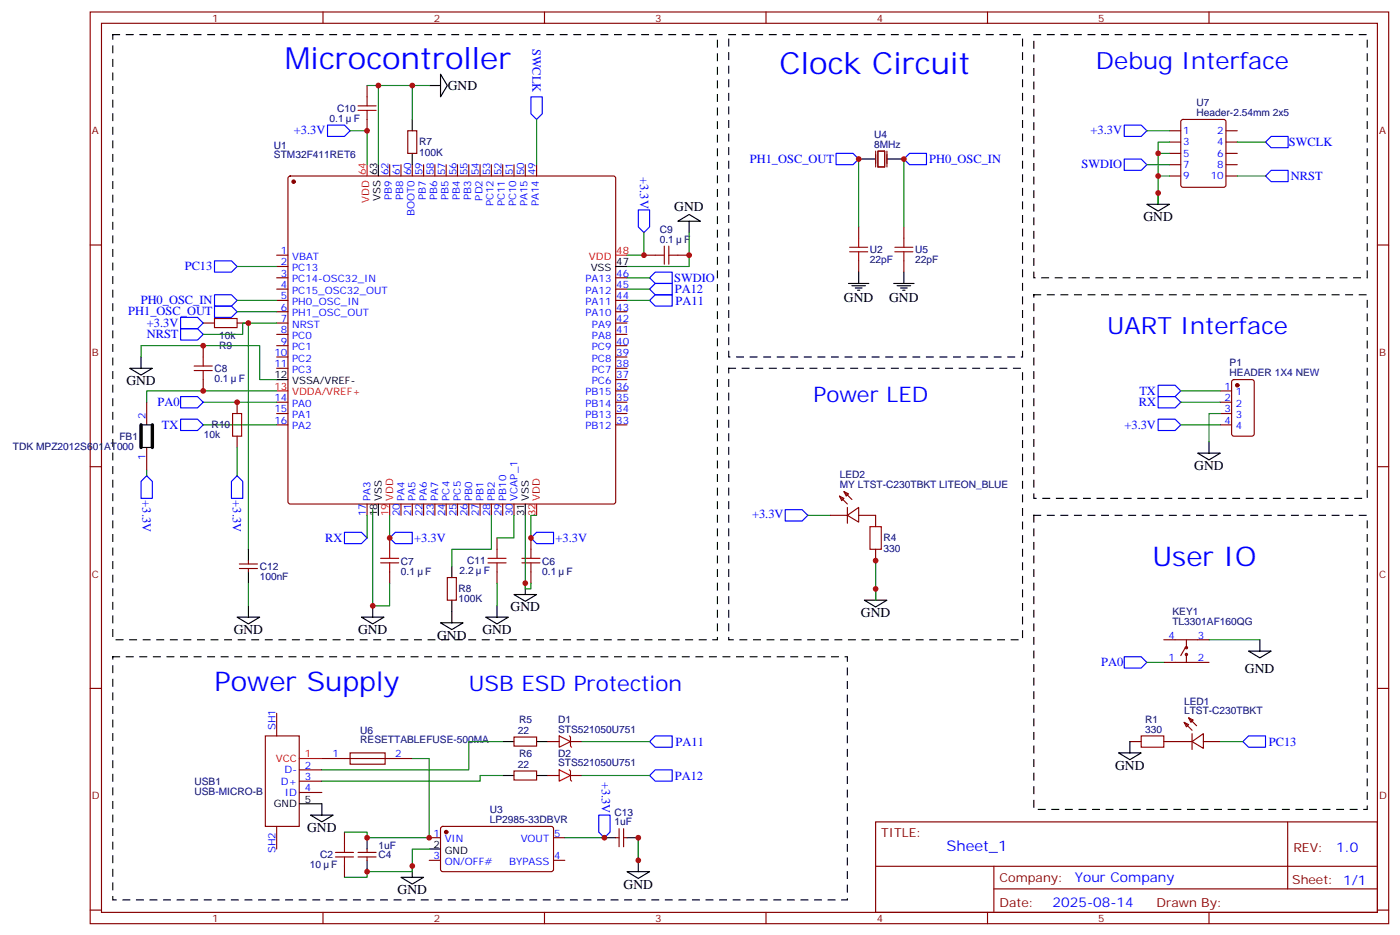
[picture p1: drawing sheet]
<svg xmlns="http://www.w3.org/2000/svg" width="437mm" height="292mm" viewBox="0 0 437 292" stroke-linecap="round" stroke-linejoin="round" font-family="sans-serif">
<g fill="none" stroke="#870000" stroke-width=".35">
<path d="M28.2 3.7h405.3v284.4h-405.3zM31.7 7.3h398.3v277.3h-398.3zM100.8 3.7v3.6M170 3.7v3.6M239.1 3.7v3.6M308.3 3.7v3.6M377.4 3.7v3.6M114.6 26.7v3.5M114.6 37.3v3.5M368.8 37.5l.5-.2h12.7l.6 .4 .1 20-.5 .7h-12.9l-.7-.4v-20zM90.1 55.1l.5-.2h100.9l.5 .2 .2 .5v100.9l-.2 .5-.5 .2h-100.9l-.5-.2-.2-.5v-100.9zM121.6 51.4v3.5"/>
<path d="M125.2 51.4v3.5M127.3 40.8h2.8v7h-2.8zM128.7 51.4v3.5M132.2 51.4v3.5M135.7 51.4v3.5M139.3 51.4v3.5M142.8 51.4v3.5M146.3 51.4v3.5M149.9 51.4v3.5M153.4 51.4v3.5M156.9 51.4v3.5M160.4 51.4v3.5"/>
<path d="M164 51.4v3.5M167.5 51.4v3.5M365.1 54.9h3.5M365.1 51.4h3.5M365.1 47.8h3.5M365.1 44.3h3.5M365.1 40.8h3.5M382.7 54.9h3.5M382.7 51.4h3.5M382.7 47.8h3.5M382.7 44.3h3.5M382.7 40.8h3.5"/>
<path d="M28.2 76.4h3.5M86.4 79.6h3.5M201 79.6h3.5M211.6 79.6h3.5M268 70.8v3.5M282.2 70.8v3.5M430 76.4h3.5M86.4 83.1h3.5M86.4 86.6h3.5M86.4 90.2h3.5M86.4 93.7h3.5M86.4 97.2h3.5"/>
<path d="M192.2 86.6h3.5M192.2 90.2h3.5M192.2 93.7h3.5M192.2 97.2h3.5M268 81.4v3.5M282.2 81.4v3.5M63.4 100.8h3.6M63.4 107.8v3.5M63.4 118.4v3.5M74 100.8h3.5M86.4 100.8h3.5M86.4 104.3h3.5"/>
<path d="M86.4 107.8h3.5M86.4 111.3h3.5M86.4 114.9h3.5M192.2 100.8h3.5M192.2 104.3h3.5M192.2 107.8h3.5M192.2 111.3h3.5M192.2 114.9h3.5M192.2 118.4h3.5M384.7 118.6l.5-.2h5.6l.7 .4v16.5l-.4 .7h-5.9l-.7-.4v-16.5zM45.8 125.4v7.1M45.8 139.6v7"/>
<path d="M74 125.4v3.6M74 136v3.6M86.4 125.4h3.5M86.4 129h3.5M86.4 132.5h3.5M192.2 125.4h3.5M192.2 129h3.5M192.2 132.5h3.5M192.2 121.9h3.5M380.9 125.4h3.6M380.9 129h3.6M380.9 132.5h3.6"/>
<path d="M380.9 121.9h3.6M28.2 145.6h3.5M114.6 157.2v3.5M125.2 157.2v3.5M128.7 157.2v3.5M132.2 157.2v3.5M135.7 157.2v3.5M139.3 157.2v3.5M142.8 157.2v3.5M146.3 157.2v3.5M149.9 157.2v3.5M153.4 157.2v3.5"/>
<path d="M156.9 157.2v3.5M160.4 157.2v3.5M262 154.7l1.5 .7-.8 .7zM262 154.7l2.5 2.5M263.5 153.3l1.4 .7-.7 .7zM263.5 153.3l2.4 2.5M264.5 158.3v4.9M430 145.6h3.5M74.7 175.9h5.7M74.7 177.3h5.7M77.5 174.8v1.1M77.5 177.3v1.1"/>
<path d="M121.6 167.8v3.5M121.6 178.4v3.5M155.2 167.8v3.5M155.2 178.4v3.5M165.7 167.8v3.5M165.7 178.4v3.5M259.2 160.7h5.3M264.5 160.7l3.5-2.4v4.5zM268 160.7h5.3v3.6M273.3 171.3v3.5M139.6 180.1h2.9v7.1h-2.9zM363.3 199.5h14.1"/>
<path d="M370.3 199.5v2.5M28.2 214.7h3.5M363.3 206.6h14.1M370 202l-1.4 2.5M370.3 204.1v2.5M430 214.7h3.5M82.8 229.5h10.6v28.2h-10.6zM86.4 222.5v7M100.5 236.6h28.2M109.3 234.8h10.9v3.5h-10.9zM160.4 229.9h7.1v2.8h-7.1zM171 231.3h3.6"/>
<path d="M178.1 231.3h3.5M352.7 231.3h3.5M363.3 231.3h8.8M369.6 225.3l1.5 .7-.8 .7zM369.6 225.3l2.5 2.5M371.1 223.9l1.4 .7-.7 .7zM371.1 223.9l2.4 2.4M372.1 231.3l3.5-2.5v4.6zM372.1 228.8v5M375.6 231.3h5.3M86.4 257.7v7.1M93.4 240.1h7.1"/>
<path d="M93.4 243.6h7.1M93.4 247.2h7.1M107.5 259.5v3.5M137.7 257.9l.5-.2 34.2 .1 .4 .6-.1 13-.6 .5-34.2-.1-.4-.7v-12.7zM160.4 240.5h7.1v2.8h-7.1zM171 241.9h3.6M178.1 241.9h3.5M193.3 258.4v5.7M194.7 258.4v5.7M273.3 256.3h156.7v28.3h-156.7zM402 256.4v20.8M107.5 270.1v3.5"/>
<path d="M111.8 267.3h5.6M111.8 265.9h5.6M114.6 264.8v1.1M114.6 267.3v1M134 261.3h3.5M134 268.3h3.5M172.8 261.3h3.5M172.8 268.3h3.5M192.2 261.3h1.1M194.7 261.3h1M273.4 270.2h156.4M310.2 277.2h119.6"/>
<path d="M310.2 270.2v14.1M28.2 283.8h3.5M100.8 284.6v3.5M170 284.6v3.5M239.1 284.6v3.5M308.3 284.6v3.5M377.4 284.6v3.5M430 283.8h3.5"/>
<circle cx="370.3" cy="202" r=".35"/>
<circle cx="370.3" cy="204.1" r=".35"/>
</g>
<path d="M35.2 10.8h188.7v188.7h-188.7zM227.5 10.8h91.7v100.5h-91.7zM322.7 10.8h104.1v75.8h-104.1zM322.7 91.9h104.1v63.5h-104.1zM227.5 114.9h91.7v84.6h-91.7zM322.7 160.7h104.1v91.7h-104.1zM35.2 204.8h229.3v75.9h-229.3z" fill="none" stroke="#000" stroke-width=".35" stroke-dasharray="2.1 2.1"/>
<g fill="#870000" stroke="#870000" stroke-width=".35">
<circle cx="91.7" cy="56.7" r=".53"/>
<circle cx="139.3" cy="259.5" r=".53"/>
<circle cx="386.2" cy="120.2" r=".53"/>
</g>
<g fill="none" stroke="#000" stroke-width=".35">
<path d="M128.7 37.3v3.5M134 26.7h3.5M137.5 23.1l2.1 3.6-2.1 3.5zM118.1 51.4v3.5M128.7 47.8v3.6M268 49.6h5.3M276.9 49.6h5.3M211.6 69l3.5-2.1 3.6 2.1zM215.1 69v3.5M358 63.7h7.1l-3.6 2.1zM361.5 60.2v3.5M192.2 83.1h3.5"/>
<path d="M264.9 88.4h6.3M265.9 89.1h4.3M267 89.8h2.1M267.7 90.5h.7M268 84.9v3.5M279 88.4h6.3M280 89.1h4.3M281.1 89.8h2.1M281.8 90.5h.7M282.2 84.9v3.5M40.5 114.9h7.1l-3.6 2.1zM44 111.3v3.6"/>
<path d="M86.4 118.4h3.5M44 139.6h3.6M44 132.5h3.6M377.4 137.8v3.5M118.1 157.2v3.5M164 157.2v3.5M373.9 141.3h7l-3.5 2.1zM77.5 171.3v3.5M77.5 178.4v3.5M141 176.6v3.5M74 192.5h7.1l-3.6 2.1zM77.5 188.9v3.6"/>
<path d="M112.8 192.5h7.1l-3.6 2.1zM116.3 188.9v3.6M137.5 194.2h7.1l-3.6 2.2zM141 187.2v7M151.6 192.5h7.1l-3.5 2.1zM155.2 188.9v3.6M160.4 185.4h7.1l-3.5 2.1zM164 181.9v3.5M269.8 187.2h7.1l-3.6 2.1zM273.3 183.7v3.5M393.3 199.5v3.6M389.7 203.1h7.1l-3.5 2.1z"/>
<path d="M156.9 231.3h3.5M167.5 231.3h3.5M349.2 234.8h7l-3.5 2.1zM352.7 231.3v3.5M93.4 250.7h7.1v3.5M96.9 254.2h7.1l-3.5 2.1zM156.9 241.9h3.5M167.5 241.9h3.5M114.6 261.3v3.5M114.6 268.3v3.6M125.2 273.6h7l-3.5 2.1zM128.7 270.1v3.5"/>
<path d="M134 264.8h3.5M188.7 261.3h3.5M195.7 271.9h7.1l-3.6 2.1zM195.7 261.3h3.5M199.2 268.3v3.6"/>
</g>
<path d="M114.6 51.4v3.5M192.2 79.6h3.5M86.4 121.9h3.5M121.6 157.2v3.5M167.5 157.2v3.5M93.4 236.6h7.1" fill="none" stroke="#f00" stroke-width=".35"/>
<path d="M273.3 47.1v5M274 47.1h2.2v5h-2.2zM276.9 47.1v5" fill="none" stroke="#871200" stroke-width=".35"/>
<g fill="none" stroke="#a10000" stroke-width=".35">
<path d="M111.8 33h5.6M111.8 34.4h5.6M114.6 30.2v2.8M114.6 34.4v2.9M204.5 79.6h2.9M207.4 76.8v5.6M208.8 76.8v5.6M208.8 79.6h2.8M265.2 77.1h5.7M265.2 78.5h5.7M268 74.3v2.8M268 78.5v2.9"/>
<path d="M279.3 77.1h5.7M279.3 78.5h5.7M282.2 74.3v2.8M282.2 78.5v2.9M67 99.3h7v2.9h-7zM60.6 114.2h5.7M60.6 115.6h5.7M63.4 111.3v2.9M63.4 115.6v2.8M72.6 129h2.8v7h-2.8zM118.8 174.1h5.7M118.8 175.5h5.7"/>
<path d="M121.6 171.3v2.8M121.6 175.5v2.9M152.3 174.1h5.7M152.3 175.5h5.7M155.2 171.3v2.8M155.2 175.5v2.9M162.9 174.1h5.7M162.9 175.5h5.7M165.7 171.3v2.8M165.7 175.5v2.9M271.6 164.3h3.5v7h-3.5zM356.2 229.5h7.1v3.5h-7.1z"/>
<path d="M104.7 267.3h5.6M104.7 265.9h5.6M107.5 263v2.9M107.5 267.3v2.8"/>
</g>
<path d="M44 132.5v7.1M47.6 132.5v7.1" fill="none" stroke="#000" stroke-width="1.1"/>
<path d="M174.6 229.5l3.5 1.8-3.5 1.7zM177.7 229.5l.4 .4v2.8l.3 .3M174.6 240.1l3.5 1.8-3.5 1.7zM177.7 240.1l.4 .4v2.8l.3 .3" fill="none" stroke="#ab0000" stroke-width=".35"/>
<g fill="none" stroke="#00f" stroke-width=".35">
<path d="M102.2 39h5.3l1.8 1.8-1.8 1.7h-5.3zM165.7 30.2h3.6v5.3l-1.8 1.8-1.8-1.8zM350.9 39h5.3l1.8 1.8-1.8 1.7h-5.3zM261 47.8h5.3l1.7 1.8-1.7 1.8h-5.3zM283.9 47.8h5.3v3.6h-5.3l-1.7-1.8zM350.9 49.6h5.3l1.8 1.8-1.8 1.7h-5.3zM395 44.3l1.8-1.8h5.3v3.6h-5.3zM395 54.9l1.8-1.8h5.3v3.6h-5.3zM199.2 65.5h3.6v5.3l-1.8 1.7-1.8-1.7zM56.4 99h5.3l1.7 1.8-1.7 1.7h-5.3zM67 91.9h5.2l1.8 1.8-1.8 1.8h-5.2zM67 95.5h5.2l1.8 1.7-1.8 1.8h-5.2z"/>
<path d="M67 81.4h5.2l1.8 1.7-1.8 1.8h-5.2zM202.8 86.6l1.7-1.7h5.3v3.5h-5.3zM202.8 90.2l1.7-1.8h5.3v3.5h-5.3zM204.5 91.9h5.3v3.6h-5.3l-1.7-1.8zM56.4 102.5h5.3l1.7 1.8-1.7 1.7h-5.3zM56.4 130.7h5.3l1.7 1.8-1.7 1.8h-5.3zM56.4 123.7h5.3l1.7 1.7-1.7 1.8h-5.3zM361.5 120.2h5.3l1.8 1.7-1.8 1.8h-5.3zM361.5 123.7h5.3l1.8 1.7-1.8 1.8h-5.3zM361.5 130.7h5.3l1.8 1.8-1.8 1.8h-5.3zM45.8 148.4l1.8 1.7v5.3h-3.6v-5.3zM74 148.4l1.8 1.7v5.3h-3.6v-5.3z"/>
<path d="M245.1 159h5.3l1.8 1.7-1.8 1.8h-5.3zM107.5 166h5.3l1.8 1.8-1.8 1.7h-5.3zM121.6 167.8l1.8-1.8h5.3v3.5h-5.3zM165.7 167.8l1.8-1.8h5.3v3.5h-5.3zM350.9 204.8h5.3l1.8 1.8-1.8 1.8h-5.3zM202.8 231.3l1.7-1.8h5.3v3.5h-5.3zM388 231.3l1.7-1.8h5.3v3.5h-5.3zM186.9 254.2h3.5v5.3l-1.7 1.8-1.8-1.8zM202.8 241.9l1.7-1.8h5.3v3.5h-5.3z"/>
</g>
<g fill="none" stroke="#008700" stroke-width=".35">
<path d="M114.6 26.7h3.5M128.7 26.7v10.6M134 26.7h-15.9v24.7M167.5 37.3v14.1M109.3 40.8h5.3v10.6M268 49.6v21.2M282.2 49.6v21.2M358 51.4h7.1M358 40.8h7.1M361.5 54.9h3.6M361.5 47.8h3.6M365.1 44.3h-3.6v19.4"/>
<path d="M386.2 44.3h8.8M386.2 54.9h8.8M201 72.5v7.1h-5.3M215.1 72.5v10.6h-19.4M74 97.2h12.4M74 93.7h12.4M74 83.1h12.4M195.7 93.7h7.1M195.7 86.6h7.1M195.7 90.2h7.1M44 111.3v-3.5h37.1v10.6h5.3M77.5 100.8h-1.7v3.5h-12.4"/>
<path d="M86.4 100.8h-8.9v70.5M63.4 125.4h23M63.4 132.5h23M74 139.6v8.8M86.4 121.9h-40.6v3.5M368.6 121.9h12.3M368.6 125.4h12.3M368.6 132.5h12.3M380.9 129h-3.5v8.8M45.8 146.6v1.8M116.3 159v29.9h5.3v-7M114.6 160.7v7.1"/>
<path d="M121.6 160.7v7.1M153.4 160.7v10.6h-12.4v5.3M160.4 160.7v7.1h-5.2M164 160.7v23h1.7v-1.8M167.5 160.7h-1.8v7.1M252.2 160.7h7M273.3 174.8v12.4M77.5 181.9v7M155.2 181.9v7M377.4 199.5h15.9M358 206.6h5.3M128.7 236.6h5.3v24.7h-19.4v-1.8h-7.1"/>
<path d="M156.9 231.3h-10.6v8.8h-45.8M181.6 231.3h21.2M380.9 231.3h7.1M156.9 241.9h-7v1.7h-49.4M181.6 241.9h21.2M134 264.8h-5.3v7.1h-14.1v1.7h-7.1M176.3 261.3h12.4M199.2 261.3v7"/>
</g>
<g fill="#c00">
<circle cx="268" cy="49.6" r=".88"/>
<circle cx="282.2" cy="49.6" r=".88"/>
<circle cx="165.7" cy="167.8" r=".88"/>
<circle cx="201" cy="79.6" r=".88"/>
<circle cx="215.1" cy="79.6" r=".88"/>
<circle cx="77.5" cy="100.8" r=".88"/>
<circle cx="361.5" cy="47.8" r=".88"/>
<circle cx="361.5" cy="54.9" r=".88"/>
<circle cx="116.3" cy="188.9" r=".88"/>
<circle cx="114.6" cy="261.3" r=".88"/>
<circle cx="114.6" cy="271.9" r=".88"/>
<circle cx="134" cy="261.3" r=".88"/>
<circle cx="199.2" cy="261.3" r=".88"/>
<circle cx="188.7" cy="261.3" r=".88"/>
<circle cx="63.4" cy="121.9" r=".88"/>
<circle cx="63.4" cy="107.8" r=".88"/>
<circle cx="199.2" cy="268.3" r=".88"/>
<circle cx="128.7" cy="270.1" r=".88"/>
<circle cx="361.5" cy="60.2" r=".88"/>
<circle cx="118.1" cy="26.7" r=".88"/>
<circle cx="114.6" cy="40.8" r=".88"/>
<circle cx="128.7" cy="26.7" r=".88"/>
<circle cx="121.6" cy="167.8" r=".88"/>
<circle cx="74" cy="125.4" r=".88"/>
<circle cx="164" cy="181.9" r=".88"/>
<circle cx="273.3" cy="183.7" r=".88"/>
<circle cx="273.3" cy="174.8" r=".88"/>
</g>
<g font-size="9.5" fill="#00f">
<text x="88.9" y="21.4">Microcontroller</text>
<text x="243.3" y="23.1">Clock Circuit</text>
</g>
<g font-size="8.5" fill="#00f">
<text x="359.8" y="176.6">User IO</text>
<text x="67" y="215.4">Power Supply</text>
</g>
<g font-size="7.4" fill="#00f">
<text x="342.1" y="21.4">Debug Interface</text>
<text x="345.7" y="104.3">UART Interface</text>
</g>
<g font-size="6.7" fill="#00f">
<text x="253.9" y="125.4">Power LED</text>
<text x="146.3" y="215.4">USB ESD Protection</text>
</g>
<text font-size="4.6" fill="#00f" x="295.4" y="265.4">Sheet_1</text>
<g font-size="4.2">
<text x="139.8" y="28.1">GND</text>
<text x="210.5" y="65.7">GND</text>
<text x="356.9" y="69">GND</text>
<text x="263.5" y="94.1">GND</text>
<text x="277.6" y="94.1">GND</text>
<text x="39.4" y="120.2">GND</text>
<text x="372.8" y="146.6">GND</text>
<text x="159.4" y="190.7">GND</text>
<text x="73" y="197.8">GND</text>
<text x="111.8" y="197.8">GND</text>
<text x="150.6" y="197.8">GND</text>
<text x="268.7" y="192.5">GND</text>
<text x="136.5" y="199.5">GND</text>
<text x="388.6" y="209.8">GND</text>
<text x="348.1" y="240.1">GND</text>
<text x="95.9" y="259.5">GND</text>
<text x="124.1" y="278.9">GND</text>
<text x="194.7" y="277.1">GND</text>
</g>
<g font-size="4.2" fill="#00f">
<text x="417.1" y="265.6">1.0</text>
<text x="335.5" y="275.2">Your Company</text>
<text x="328.6" y="283">2025-08-14</text>
</g>
<g font-size="3.9" fill="#00f">
<text x="166.3" y="15.2" transform="rotate(90 166.3 15.2)">SWCLK</text>
<text x="91.7" y="41.9">+3.3V</text>
<text x="340.4" y="41.9">+3.3V</text>
<text x="402.3" y="45.6">SWCLK</text>
<text x="234.1" y="50.8">PH1_OSC_OUT</text>
<text x="290.1" y="50.8">PH0_OSC_IN</text>
<text x="337.6" y="52.5">SWDIO</text>
<text x="199.8" y="55.2" transform="rotate(90 199.8 55.2)">+3.3V</text>
<text x="403" y="56.2">NRST</text>
<text x="57.7" y="84.3">PC13</text>
<text x="210.4" y="87.9">SWDIO</text>
<text x="43.9" y="94.9">PH0_OSC_IN</text>
<text x="210.7" y="91.5">PA12</text>
<text x="210.9" y="95">PA11</text>
<text x="40.1" y="98.4">PH1_OSC_OUT</text>
<text x="45.9" y="101.9">+3.3V</text>
<text x="45.8" y="105.4">NRST</text>
<text x="355.7" y="123.1">TX</text>
<text x="49.2" y="126.6">PA0</text>
<text x="355.5" y="126.6">RX</text>
<text x="50.5" y="133.7">TX</text>
<text x="351" y="133.7">+3.3V</text>
<text x="44.5" y="156" transform="rotate(90 44.5 156)">+3.3V</text>
<text x="72.7" y="156" transform="rotate(90 72.7 156)">+3.3V</text>
<text x="234.8" y="161.5">+3.3V</text>
<text x="101.5" y="168.9">RX</text>
<text x="129.3" y="169.1">+3.3V</text>
<text x="173.4" y="169.1">+3.3V</text>
<text x="343.8" y="207.8">PA0</text>
<text x="210.9" y="232.6">PA11</text>
<text x="396.1" y="232.6">PC13</text>
<text x="187.9" y="243.9" transform="rotate(90 187.9 243.9)">+3.3V</text>
<text x="210.7" y="243.2">PA12</text>
</g>
<g font-size="3.9" fill="#800">
<text x="275.1" y="260.9">TITLE:</text>
<text x="403.7" y="265.6">REV:</text>
<text x="312" y="275.1">Company:</text>
<text x="403.4" y="275.7">Sheet: 1/1</text>
<text x="312" y="282.8">Date:</text>
<text x="361" y="282.9">Drawn By:</text>
</g>
<g font-size="3.2" fill="#800">
<text x="66.3" y="6.7">1</text>
<text x="135.4" y="6.7">2</text>
<text x="204.5" y="6.7">3</text>
<text x="273.7" y="6.7">4</text>
<text x="342.8" y="6.7">5</text>
<text x="28.7" y="41.8">A</text>
<text x="430.5" y="41.8">A</text>
<text x="28.7" y="111">B</text>
<text x="430.5" y="111">B</text>
<text x="28.7" y="180.1">C</text>
<text x="430.5" y="180.1">C</text>
<text x="28.7" y="249.3">D</text>
<text x="430.5" y="249.3">D</text>
<text x="66.3" y="287.5">1</text>
<text x="135.4" y="287.5">2</text>
<text x="204.5" y="287.5">3</text>
<text x="273.7" y="287.5">4</text>
<text x="342.8" y="287.5">5</text>
</g>
<g font-size="3.2" fill="#000080">
<text x="105.2" y="34.8">C10</text>
<text x="373.5" y="33">U7</text>
<text x="102.9" y="38">0.1</text>
<text x="110.5" y="38">F</text>
<text x="373.5" y="36.2">Header-2.54mm 2x5</text>
<text x="85.5" y="46.4">U1</text>
<text x="130.8" y="45.4">R7</text>
<text x="272.8" y="46.1">8MHz</text>
<text x="272.8" y="43.1">U4</text>
<text x="85.5" y="49.4">STM32F411RET6</text>
<text x="130.8" y="48.5">100K</text>
<text x="206" y="75.7">0.1</text>
<text x="206" y="72.5">C9</text>
<text x="213.6" y="75.7">F</text>
<text x="271.6" y="82.1">22pF</text>
<text x="271.6" y="78.9">U2</text>
<text x="285.7" y="82.1">22pF</text>
<text x="285.7" y="78.9">U5</text>
<text x="68.4" y="105.7">10k</text>
<text x="68.4" y="108.9">R9</text>
<text x="67" y="119.1">0.1</text>
<text x="67" y="115.9">C8</text>
<text x="74.5" y="119.1">F</text>
<text x="383.8" y="117.2">HEADER 1X4 NEW</text>
<text x="383.8" y="114.3">P1</text>
<text x="37.3" y="137.1">FB1</text>
<text x="63.6" y="136.7">10k</text>
<text x="66.1" y="133.6">R10</text>
<text x="4.1" y="140.3">TDK MPZ2012S601AT000</text>
<text x="262.2" y="149.1">LED2</text>
<text x="262.2" y="152.3">MY LTST-C230TBKT LITEON_BLUE</text>
<text x="275.8" y="172">330</text>
<text x="275.8" y="168.8">R4</text>
<text x="81.1" y="177.7">C12</text>
<text x="125.2" y="179.2">0.1</text>
<text x="125.2" y="176.2">C7</text>
<text x="132.8" y="179.2">F</text>
<text x="143.4" y="179.1">2.2</text>
<text x="145.8" y="175.9">C11</text>
<text x="151" y="179.1">F</text>
<text x="169.3" y="179.2">0.1</text>
<text x="169.3" y="176.2">C6</text>
<text x="176.9" y="179.2">F</text>
<text x="81.1" y="180.8">100nF</text>
<text x="143.2" y="184.7">R8</text>
<text x="143.2" y="187.9">100K</text>
<text x="366" y="191.9">KEY1</text>
<text x="366" y="194.9">TL3301AF160QG</text>
<text x="369.6" y="219.8">LED1</text>
<text x="162" y="225.6">R5</text>
<text x="174.2" y="225.5">D1</text>
<text x="357.5" y="225.5">R1</text>
<text x="369.6" y="222.8">LTST-C230TBKT</text>
<text x="112.5" y="231.9">RESETTABLEFUSE-500MA</text>
<text x="112.5" y="228.9">U6</text>
<text x="161.6" y="228.8">22</text>
<text x="174.2" y="228.5">STS521050U751</text>
<text x="357.5" y="228.5">330</text>
<text x="161.6" y="239.4">22</text>
<text x="162" y="236.2">R6</text>
<text x="174.2" y="239">STS521050U751</text>
<text x="174.2" y="236.1">D2</text>
<text x="60.7" y="244.7">USB1</text>
<text x="60.7" y="247.9">USB-MICRO-B</text>
<text x="152.9" y="256.6">LP2985-33DBVR</text>
<text x="152.9" y="253.6">U3</text>
<text x="191.8" y="257.4">1uF</text>
<text x="191.8" y="254.4">C13</text>
<text x="99.9" y="267.6">C2</text>
<text x="118.1" y="264.8">1uF</text>
<text x="118.1" y="267.6">C4</text>
<text x="96.7" y="270.8">10</text>
<text x="103.4" y="270.8">F</text>
</g>
<g font-size="3.2" fill="#00f">
<text x="369.3" y="41.8">1</text>
<text x="380" y="41.8">2</text>
<text x="369.3" y="45.4">3</text>
<text x="380" y="45.4">4</text>
<text x="369.3" y="52.4">7</text>
<text x="369.3" y="48.9">5</text>
<text x="380" y="52.4">8</text>
<text x="380" y="48.9">6</text>
<text x="121.3" y="54.7" transform="rotate(-90 121.3 54.7)">62</text>
<text x="124.8" y="54.7" transform="rotate(-90 124.8 54.7)">61</text>
<text x="128.3" y="54.7" transform="rotate(-90 128.3 54.7)">60</text>
<text x="131.9" y="54.7" transform="rotate(-90 131.9 54.7)">59</text>
<text x="135.4" y="54.7" transform="rotate(-90 135.4 54.7)">58</text>
<text x="138.9" y="54.7" transform="rotate(-90 138.9 54.7)">57</text>
<text x="142.5" y="54.7" transform="rotate(-90 142.5 54.7)">56</text>
<text x="146" y="54.7" transform="rotate(-90 146 54.7)">55</text>
<text x="149.5" y="54.7" transform="rotate(-90 149.5 54.7)">54</text>
<text x="153" y="54.7" transform="rotate(-90 153 54.7)">53</text>
<text x="156.6" y="54.7" transform="rotate(-90 156.6 54.7)">52</text>
<text x="160.1" y="54.7" transform="rotate(-90 160.1 54.7)">51</text>
<text x="163.6" y="54.7" transform="rotate(-90 163.6 54.7)">50</text>
<text x="167.1" y="54.7" transform="rotate(-90 167.1 54.7)">49</text>
<text x="369.3" y="56">9</text>
<text x="378" y="56">10</text>
<text x="122.3" y="62.3" transform="rotate(-90 122.3 62.3)">PB9</text>
<text x="125.9" y="62.3" transform="rotate(-90 125.9 62.3)">PB8</text>
<text x="132.9" y="62.3" transform="rotate(-90 132.9 62.3)">PB7</text>
<text x="136.5" y="62.3" transform="rotate(-90 136.5 62.3)">PB6</text>
<text x="140" y="62.3" transform="rotate(-90 140 62.3)">PB5</text>
<text x="143.5" y="62.3" transform="rotate(-90 143.5 62.3)">PB4</text>
<text x="147" y="62.3" transform="rotate(-90 147 62.3)">PB3</text>
<text x="150.6" y="62.6" transform="rotate(-90 150.6 62.6)">PD2</text>
<text x="154.1" y="64.4" transform="rotate(-90 154.1 64.4)">PC12</text>
<text x="157.6" y="64.4" transform="rotate(-90 157.6 64.4)">PC11</text>
<text x="161.1" y="64.4" transform="rotate(-90 161.1 64.4)">PC10</text>
<text x="164.7" y="64.3" transform="rotate(-90 164.7 64.3)">PA15</text>
<text x="168.2" y="64.3" transform="rotate(-90 168.2 64.3)">PA14</text>
<text x="129.4" y="67.3" transform="rotate(-90 129.4 67.3)">BOOT0</text>
<text x="87.7" y="79.2">1</text>
<text x="87.7" y="82.8">2</text>
<text x="91.2" y="81">VBAT</text>
<text x="87.7" y="86.3">3</text>
<text x="87.7" y="89.8">4</text>
<text x="91.2" y="84.5">PC13</text>
<text x="91.2" y="88.1">PC14-OSC32_IN</text>
<text x="182.8" y="88.1">PA13</text>
<text x="192.4" y="89.8">45</text>
<text x="192.4" y="86.3">46</text>
<text x="87.7" y="93.3">5</text>
<text x="91.2" y="91.6">PC15_OSC32_OUT</text>
<text x="91.2" y="95.1">PH0_OSC_IN</text>
<text x="182.8" y="95.1">PA11</text>
<text x="182.8" y="91.6">PA12</text>
<text x="192.4" y="93.3">44</text>
<text x="87.7" y="96.9">6</text>
<text x="87.7" y="100.4">7</text>
<text x="91.2" y="98.6">PH1_OSC_OUT</text>
<text x="182.8" y="98.6">PA10</text>
<text x="192.4" y="100.4">42</text>
<text x="192.4" y="96.9">43</text>
<text x="87.7" y="103.9">8</text>
<text x="87.7" y="107.5">9</text>
<text x="91.2" y="102.2">NRST</text>
<text x="91.2" y="105.7">PC0</text>
<text x="184.8" y="105.7">PA8</text>
<text x="184.8" y="102.2">PA9</text>
<text x="192.4" y="107.5">40</text>
<text x="192.4" y="103.9">41</text>
<text x="85.7" y="111">10</text>
<text x="91.2" y="109.2">PC1</text>
<text x="91.2" y="112.7">PC2</text>
<text x="184.7" y="112.7">PC8</text>
<text x="184.7" y="109.2">PC9</text>
<text x="192.4" y="111">39</text>
<text x="85.7" y="114.5">11</text>
<text x="91.2" y="116.3">PC3</text>
<text x="184.7" y="119.8">PC6</text>
<text x="184.7" y="116.3">PC7</text>
<text x="192.4" y="118">37</text>
<text x="192.4" y="114.5">38</text>
<text x="85.7" y="125.1">14</text>
<text x="182.8" y="123.3">PB15</text>
<text x="192.4" y="125.1">35</text>
<text x="192.4" y="121.6">36</text>
<text x="382.3" y="121.6">1</text>
<text x="382.3" y="125.1">2</text>
<text x="385.8" y="123.3">1</text>
<text x="45.4" y="130.7" transform="rotate(-90 45.4 130.7)">2</text>
<text x="85.7" y="128.6">15</text>
<text x="91.2" y="126.9">PA0</text>
<text x="91.2" y="130.4">PA1</text>
<text x="182.8" y="130.4">PB13</text>
<text x="182.8" y="126.9">PB14</text>
<text x="192.4" y="128.6">34</text>
<text x="382.3" y="128.6">3</text>
<text x="385.8" y="126.9">2</text>
<text x="385.8" y="130.4">3</text>
<text x="85.7" y="132.2">16</text>
<text x="91.2" y="133.9">PA2</text>
<text x="182.8" y="133.9">PB12</text>
<text x="192.4" y="132.2">33</text>
<text x="382.3" y="132.2">4</text>
<text x="385.8" y="133.9">4</text>
<text x="45.4" y="143.3" transform="rotate(-90 45.4 143.3)">1</text>
<text x="114.2" y="161.1" transform="rotate(-90 114.2 161.1)">17</text>
<text x="115.6" y="156.1" transform="rotate(-90 115.6 156.1)">PA3</text>
<text x="124.8" y="161.1" transform="rotate(-90 124.8 161.1)">20</text>
<text x="126.2" y="156.1" transform="rotate(-90 126.2 156.1)">PA4</text>
<text x="128.3" y="161.1" transform="rotate(-90 128.3 161.1)">21</text>
<text x="129.8" y="156.1" transform="rotate(-90 129.8 156.1)">PA5</text>
<text x="131.9" y="161.1" transform="rotate(-90 131.9 161.1)">22</text>
<text x="133.3" y="156.1" transform="rotate(-90 133.3 156.1)">PA6</text>
<text x="135.4" y="161.1" transform="rotate(-90 135.4 161.1)">23</text>
<text x="136.8" y="156.1" transform="rotate(-90 136.8 156.1)">PA7</text>
<text x="138.9" y="161.1" transform="rotate(-90 138.9 161.1)">24</text>
<text x="140.3" y="156.1" transform="rotate(-90 140.3 156.1)">PC4</text>
<text x="142.5" y="161.1" transform="rotate(-90 142.5 161.1)">25</text>
<text x="143.9" y="156.1" transform="rotate(-90 143.9 156.1)">PC5</text>
<text x="146" y="161.1" transform="rotate(-90 146 161.1)">26</text>
<text x="147.4" y="156.1" transform="rotate(-90 147.4 156.1)">PB0</text>
<text x="149.5" y="161.1" transform="rotate(-90 149.5 161.1)">27</text>
<text x="150.9" y="156.1" transform="rotate(-90 150.9 156.1)">PB1</text>
<text x="153" y="161.1" transform="rotate(-90 153 161.1)">28</text>
<text x="154.4" y="156.1" transform="rotate(-90 154.4 156.1)">PB2</text>
<text x="156.6" y="161.1" transform="rotate(-90 156.6 161.1)">29</text>
<text x="158" y="156.1" transform="rotate(-90 158 156.1)">PB10</text>
<text x="160.1" y="161.1" transform="rotate(-90 160.1 161.1)">30</text>
<text x="161.5" y="156.1" transform="rotate(-90 161.5 156.1)">VCAP_1</text>
<text x="364.8" y="199.2">4</text>
<text x="373.9" y="199.2">3</text>
<text x="364.8" y="206.2">1</text>
<text x="373.9" y="206.2">2</text>
<text x="86" y="227.8" transform="rotate(-90 86 227.8)">SH1</text>
<text x="95.2" y="239.7">2</text>
<text x="103.7" y="236.2">1</text>
<text x="123.4" y="236.2">2</text>
<text x="87.7" y="244.7">D+</text>
<text x="88.8" y="241.2">D-</text>
<text x="95.2" y="243.3">3</text>
<text x="88.9" y="248.2">ID</text>
<text x="95.2" y="246.8">4</text>
<text x="135.3" y="260.9">1</text>
<text x="138.8" y="262.7">VIN</text>
<text x="162.5" y="262.7">VOUT</text>
<text x="173" y="260.9">5</text>
<text x="86" y="266.1" transform="rotate(-90 86 266.1)">SH2</text>
<text x="135.3" y="268">3</text>
<text x="138.8" y="269.7">ON/OFF#</text>
<text x="158.9" y="269.7">BYPASS</text>
<text x="173" y="268">4</text>
</g>
<g font-size="3.2" fill="#f00">
<text x="114.2" y="54.7" transform="rotate(-90 114.2 54.7)">64</text>
<text x="115.3" y="63.3" transform="rotate(-90 115.3 63.3)">VDD</text>
<text x="183.8" y="81">VDD</text>
<text x="192.4" y="79.2">48</text>
<text x="85.7" y="121.6">13</text>
<text x="91.2" y="123.3">VDDA/VREF+</text>
<text x="121.3" y="161.1" transform="rotate(-90 121.3 161.1)">19</text>
<text x="122.7" y="156.1" transform="rotate(-90 122.7 156.1)">VDD</text>
<text x="167.1" y="161.1" transform="rotate(-90 167.1 161.1)">32</text>
<text x="168.6" y="156.1" transform="rotate(-90 168.6 156.1)">VDD</text>
<text x="86.1" y="237.6">VCC</text>
<text x="95.2" y="236.2">1</text>
</g>
<g font-size="3.2">
<text x="117.8" y="54.7" transform="rotate(-90 117.8 54.7)">63</text>
<text x="118.8" y="62.7" transform="rotate(-90 118.8 62.7)">VSS</text>
<text x="192.4" y="82.8">47</text>
<text x="184.4" y="84.5">VSS</text>
<text x="85.7" y="118">12</text>
<text x="91.2" y="119.8">VSSA/VREF-</text>
<text x="117.8" y="161.1" transform="rotate(-90 117.8 161.1)">18</text>
<text x="119.2" y="156.1" transform="rotate(-90 119.2 156.1)">VSS</text>
<text x="163.6" y="161.1" transform="rotate(-90 163.6 161.1)">31</text>
<text x="165" y="156.1" transform="rotate(-90 165 156.1)">VSS</text>
<text x="85.4" y="251.7">GND</text>
<text x="95.2" y="250.3">5</text>
<text x="135.3" y="264.4">2</text>
<text x="138.8" y="266.2">GND</text>
</g>
</svg>
